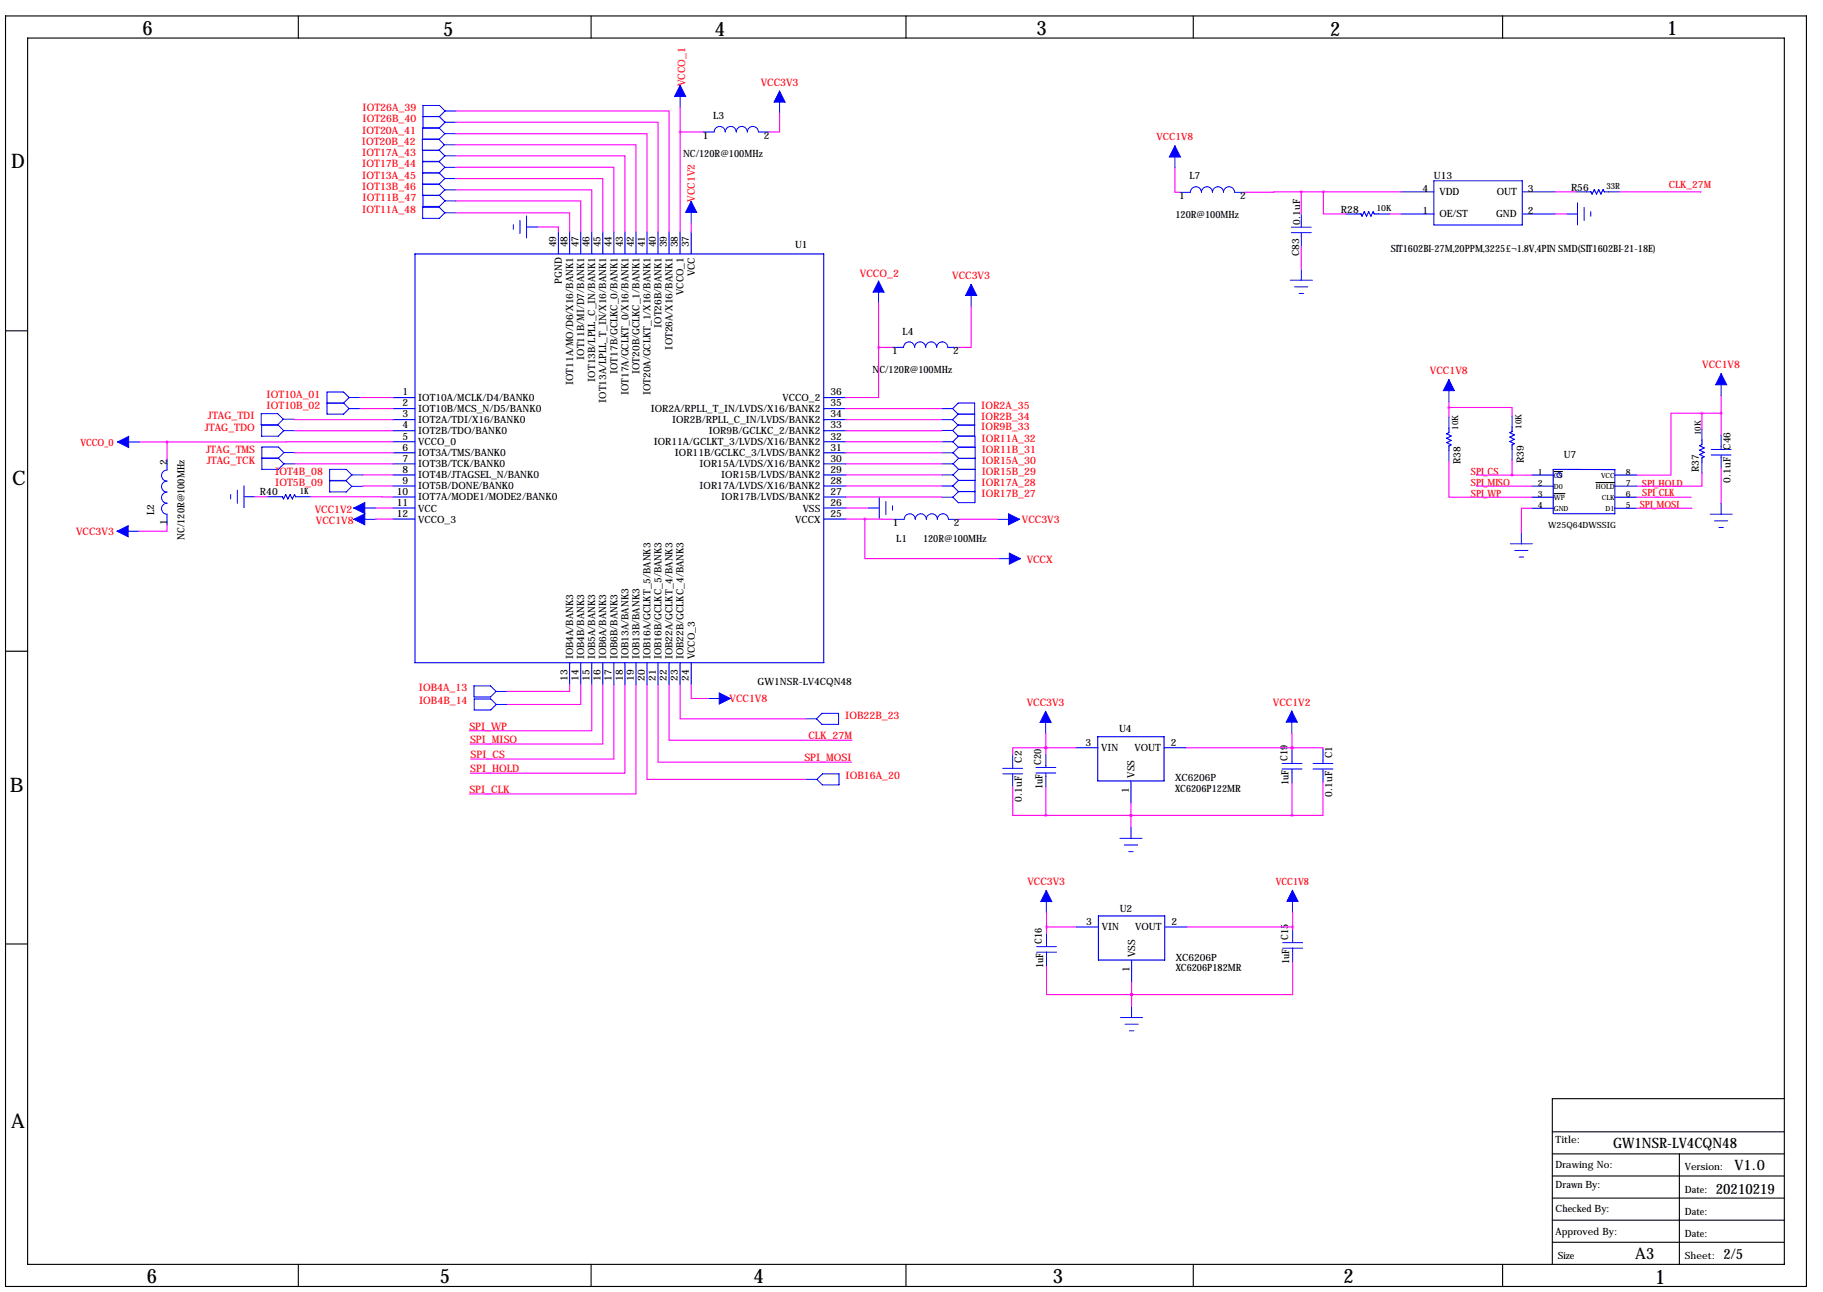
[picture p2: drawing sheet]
<svg xmlns="http://www.w3.org/2000/svg" width="419mm" height="297mm" viewBox="0 0 419 297" stroke-linecap="round" stroke-linejoin="round" font-family="sans-serif">
<g fill="none" stroke="#000" stroke-width=".25">
<path d="M1.3 3.7h414v292.1h-414zM6.3 8.7h403.9v282h-403.9zM68.6 3.7v5M135.9 3.7v5M208.3 3.7v5M274.3 3.7v5M345.4 3.7v5M1.3 76.1h5M357.2 108.4h2M357.2 113.5h2.6M366.9 110.9h4.3M1.3 149.7h5"/>
<path d="M1.3 217h5M410.2 252.6h-53.3v38.1M356.9 260.2h53.3M356.9 265.3h53.3M356.9 270.4h53.3M356.9 275.4h53.3M386.1 265.3v25.4M68.6 290.7v5.1M135.9 290.7v5.1M208.3 290.7v5.1M274.3 290.7v5.1M345.4 290.7v5.1"/>
<path d="M356.9 280.5h53.3M356.9 285.6h53.3"/>
</g>
<g fill="none" stroke="#00f" stroke-width=".25">
<path d="M95.4 58.4h94v94h-94zM128.4 53.3v5.1M131 53.3v5.1M133.5 53.3v5.1M136 53.3v5.1M138.6 53.3v5.1M141.1 53.3v5.1M143.7 53.3v5.1M146.2 53.3v5.1M148.7 53.3v5.1M151.3 53.3v5.1M153.8 53.3v5.1"/>
<path d="M156.4 53.3v5.1M158.9 53.3v5.1M311.9 49.2h1l.2 .5 .5-1 .5 1 .6-1 .5 1 .5-1 .2 .5h1M364.7 44.1h1.1l.2 .5 .5-1 .5 1 .5-1 .5 1 .6-1 .2 .5h1M90.3 91.4h5.1M90.3 93.9h5.1M90.3 96.5h5.1M90.3 99h5.1M189.4 91.4h5.1M189.4 93.9h5.1M189.4 96.5h5.1M189.4 99h5.1"/>
<path d="M333.1 98.5v1l-.5 .2 1 .5-1 .5 1 .6-1 .5 1 .5-.5 .2v1M347.6 98.2v1l-.5 .3 1 .5-1 .5 1 .5-1 .5 1 .5-.5 .3v1M63.9 114.2h1l.3 .5 .5-1 .5 1 .5-1 .5 1 .5-1 .3 .5h1M90.3 101.6h5.1M90.3 104.1h5.1M90.3 106.6h5.1M90.3 109.2h5.1M90.3 111.7h5.1M90.3 114.3h5.1M90.3 116.8h5.1M90.3 119.3h5.1M189.4 101.6h5.1"/>
<path d="M189.4 104.1h5.1M189.4 106.6h5.1M189.4 109.2h5.1M189.4 111.7h5.1M189.4 114.3h5.1M189.4 116.8h5.1M189.4 119.3h5.1M352.1 109.2h5.1M352.1 111.8h5.1M352.1 114.3h5.1M352.1 116.9h5.1M357.1 118.1v-10.2l14.1 .1v10.1h-14"/>
<path d="M371.2 109.2h5.1M371.2 111.8h5.1M371.2 114.3h5.1M371.2 116.9h5.1M391.3 101.2v1l-.5 .3 1 .5-1 .5 1 .5-1 .5 1 .5-.5 .3v1M131 152.4v5M133.5 152.4v5M136 152.4v5M138.6 152.4v5M141.1 152.4v5M143.7 152.4v5M146.2 152.4v5"/>
<path d="M148.7 152.4v5M151.3 152.4v5M153.8 152.4v5M156.4 152.4v5M158.9 152.4v5M247.3 171.9h5.1M252.4 169.4h15.2v10.1h-15.2zM260 179.5v5.1M267.6 171.9h5.1M247.4 213.1h5.1M252.5 210.6h15.3v10.1h-15.3zM267.8 213.1h5"/>
<path d="M260.1 220.7v5.1"/>
<circle cx="358.5" cy="109.2" r=".56"/>
</g>
<g fill="none" stroke="#00f" stroke-width=".23">
<path d="M156.4 19.6v5.1M97.2 34.6v2.5h3.8l1.3-1.3M97.2 39.8h3.8l1.3 1.3M97.2 26.8h3.8l1.3 1.3M100.9 32l1.3 1.3M102.2 33.3h2.5M102.2 33.3l-1.3 1.3M102.3 38.5l-1.3-1.3h-3.8v7.7h3.8l1.3 1.3M102.3 30.7l-1.3-1.2h-3.8v2.5M102.3 38.5h2.5M102.3 38.5l-1.3 1.2h-3.8M102.3 35.8h2.5"/>
<path d="M102.3 30.7l-1.3 1.3h-3.9v2.6h3.9l1.3 1.2M102.3 30.7h2.5M102.3 25.5l-1.3-1.3h-3.8v5.2h3.8l1.3-1.3M102.3 28.1h2.6M102.3 25.5h2.6M102.3 25.5l-1.3 1.3h-3.8M161.6 30.3h2.6a1.27 1.27 0 0 1 1.3-1.2 1.27 1.27 0 0 1 1.2 1.2 1.27 1.27 0 0 1 1.3-1.2 1.27 1.27 0 0 1 1.3 1.2 1.27 1.27 0 0 1 1.2-1.2 1.27 1.27 0 0 1 1.3 1.2 1.27 1.27 0 0 1 1.3-1.2 1.27 1.27 0 0 1 1.2 1.2h2.6M179.2 20.9v5.1M270.1 33.5v5.1M97.2 47.7h3.8l1.3 1.2-1.3 1.3h-3.8zM97.2 42.4h3.8l1.3 1.2M97.2 44.9v2.6h3.8l1.3-1.3"/>
<path d="M102.3 43.6h2.5M102.3 43.6l-1.3 1.3M102.3 41.1h2.5M102.3 41.1l-1.3 1.2h-3.8M102.3 48.9h2.5M102.3 46.2h2.6M118 51.7v1M119.5 50.7v3M121.1 52.2h2.5M121.1 49.6v5.1M158.9 46.3v5.1M271.1 44.2h2.6a1.27 1.27 0 0 1 1.2-1.3 1.27 1.27 0 0 1 1.3 1.3 1.27 1.27 0 0 1 1.3-1.3 1.27 1.27 0 0 1 1.2 1.3 1.27 1.27 0 0 1 1.3-1.3 1.27 1.27 0 0 1 1.3 1.3 1.27 1.27 0 0 1 1.2-1.3 1.27 1.27 0 0 1 1.3 1.3h2.6"/>
<path d="M296.9 53.5h4.5M296.9 52.2h4.5M299.2 49.2v3M299.2 53.5v3.3M309.3 49.2h2.6M316.9 49.2h2.6M322 49.2h7.6M322 44.1h7.6M329.6 41.6h20.4v10.1h-20.4zM350 49.2h7.6M350 44.1h7.6M360.1 49.2h2.6"/>
<path d="M362.2 44.1h2.5M362.7 46.6v5.1M364.2 47.7v3M365.7 48.7v1M369.8 44.1h2.6M202 64.6v5.1M205.2 79.9h2.5a1.27 1.27 0 0 1 1.3-1.3 1.27 1.27 0 0 1 1.3 1.3 1.27 1.27 0 0 1 1.2-1.3 1.27 1.27 0 0 1 1.3 1.3 1.27 1.27 0 0 1 1.3-1.3 1.27 1.27 0 0 1 1.2 1.3 1.27 1.27 0 0 1 1.3-1.3 1.27 1.27 0 0 1 1.3 1.3h2.5M223.3 65.4v5.1M296.6 64.4h5.1M297.6 65.9h3.1M298.7 67.5h1M299.2 61.9v2.5"/>
<path d="M60 95.1h3.9l1.2 1.3-1.2 1.2h-3.9zM60.1 97.8h3.9l1.2 1.2-1.2 1.3h-3.9zM65.1 96.4h2.6M65.2 99h2.6M75.2 92.7h3.8M79 92.7l1.3 1.2M80.3 91.4h2.5M80.3 91.4l-1.3 1.3M80.3 91.4l-1.3-1.3h-3.8v5.1h3.8l1.3-1.3M80.3 93.9h2.5M216.5 93.9h2.5M216.5 96.5h2.5"/>
<path d="M216.5 99h2.5M219 96.5l1.3 1.3h3.8M219 93.9l1.3-1.2h3.8v7.5h-3.8l-1.3-1.2M219 93.9l1.3 1.3M220.3 95.2h3.8M220.3 95.2l-1.3 1.3M224.1 97.7h-3.8l-1.3 1.3M333.1 87.3v5.1M333.1 95.9v2.6M347.6 95.7v2.5M391.3 98.7v2.5M395.7 85.9v5.1"/>
<path d="M27 101.6h5.1M38.4 105.5v2.6a1.27 1.27 0 0 0-1.3 1.2 1.27 1.27 0 0 0 1.3 1.3 1.27 1.27 0 0 0-1.3 1.3 1.27 1.27 0 0 0 1.3 1.2 1.27 1.27 0 0 0-1.3 1.3 1.27 1.27 0 0 0 1.3 1.3 1.27 1.27 0 0 0-1.3 1.3 1.27 1.27 0 0 0 1.3 1.2v2.6M53 113.7v1M54.6 112.7v3M56.1 114.2h2.5M56.1 111.7v5M60.2 105.4h3.8l1.3 1.2M61.4 114.2h2.5M65.3 104l-1.3-1.2h-3.8v5.1h3.8l1.3-1.3M65.3 104h2.5M65.3 104l-1.3 1.3h-3.8M65.3 106.6h2.5"/>
<path d="M69 114.2h2.5M75.8 107.9h3.8l1.3 1.3-1.3 1.3h-3.8zM75.8 110.6h3.8l1.3 1.2-1.3 1.3h-3.8zM80.9 109.2h2.5M80.9 111.8h2.5M81.3 119.4h5.1M81.3 116.8h5.1M199.6 116.8h2.5M202.1 114.3v5M203.7 115.3v3M205.2 116.3v1M205.3 119.4h2.6a1.27 1.27 0 0 1 1.2-1.3 1.27 1.27 0 0 1 1.3 1.3 1.27 1.27 0 0 1 1.3-1.3 1.27 1.27 0 0 1 1.3 1.3 1.27 1.27 0 0 1 1.2-1.3 1.27 1.27 0 0 1 1.3 1.3 1.27 1.27 0 0 1 1.3-1.3 1.27 1.27 0 0 1 1.2 1.3h2.6"/>
<path d="M216.5 101.6h2.5M216.5 111.7h2.5M216.5 114.3h2.5M216.6 106.6h2.5M216.6 109.2h2.5M216.6 104.1h2.5M219 101.6l1.3-1.3h3.8v2.5M219 101.6l1.3 1.2h3.9v7.7h-3.9l-1.3 1.2M219 111.7l1.3 1.3h3.8M219.1 104.1l1.3 1.3M219.1 106.6l1.3 1.3M219.1 109.2l1.3 1.3"/>
<path d="M220.4 107.9h3.8M220.4 105.4h3.8M220.4 102.8l-1.3 1.3M220.4 105.4l-1.3 1.2M220.4 107.9l-1.3 1.3M224.1 110.5v5.1h-3.8l-1.3-1.3M224.1 113h-3.8l-1.3 1.3M229.3 119.4h5.1M333.1 103.5v2.6M347.6 103.3v2.5M391.3 106.3v2.5M393.1 118.2h5.1"/>
<path d="M393.4 103.3h4.6M393.4 104.6h4.6M394.2 119.7h3M395.7 100v3.3M395.7 104.6v3.1M395.7 115.7v2.5M26.9 122.1h5.1M229.5 128.4h5.1M347.2 125h5.1M348.2 126.6h3.1M349.2 128.1h1.1M349.8 122.5v2.5"/>
<path d="M395.2 121.3h1M109 157.7h3.8l1.2 1.3-1.2 1.2h-3.8zM114 159h2.6M109 160.7h3.8l1.3 1.3-1.3 1.2h-3.8zM114.1 162h2.5M162.8 160.6h5.1M185.2 165.3h2.5M185.3 179.2h2.5M187.8 179.2l1.3-1.3h3.8v2.6h-3.8zM189 164h3.8v2.5h-3.8l-1.3-1.2zM230.5 176.6h4.6M230.5 177.9h4.6"/>
<path d="M232.8 173.3v3.3M232.8 177.9v3.1M238.2 177.7h4.5M238.2 176.4h4.5M240.4 163.5v5.1M240.4 173.4v3M240.4 177.7v3.3M294.7 176.8h4.6M294.7 175.5h4.6M297 163.5v5.1M297 172.5v3M297 176.8v3.3"/>
<path d="M301.9 176.8h4.5M301.9 175.5h4.5M304.1 172.2v3.3M304.1 176.8v3M257.5 192.7h5M258.5 194.3h3M259.5 195.8h1M260 190.2v2.5M238.3 218.9h4.6M238.3 217.6h4.6M240.5 204.7v5.1M240.6 214.6v3"/>
<path d="M240.6 218.9v3.3M294.9 218h4.6M294.9 216.7h4.6M297.1 204.7v5.1M297.2 213.7v3M297.2 218v3.3M257.6 233.9h5.1M258.6 235.5h3.1M259.6 237h1.1M260.1 231.4v2.5"/>
</g>
<g fill="#00f" stroke="#00f" stroke-width=".23">
<path d="M270.1 33.5l1.3 2.6h-2.6z"/>
<path d="M395.7 85.9l1.3 2.6h-2.6z"/>
<path d="M333.1 87.3l1.3 2.5h-2.6z"/>
<path d="M81.3 116.8l2.6-1.3v2.6z"/>
<path d="M81.3 119.4l2.6-1.3v2.6z"/>
<path d="M165.4 159.3l2.5 1.3-2.5 1.3z"/>
<path d="M27 101.6l2.6-1.3v2.6z"/>
<path d="M202 64.6l1.3 2.6h-2.6z"/>
<path d="M158.9 46.3l1.3 2.5h-2.6z"/>
<path d="M156.4 19.6l1.2 2.6h-2.5z"/>
<path d="M231.9 118.1l2.5 1.3-2.5 1.3z"/>
<path d="M232.1 127.2l2.5 1.2-2.5 1.3z"/>
<path d="M297 163.5l1.2 2.5h-2.5z"/>
<path d="M240.4 163.5l1.3 2.6h-2.6z"/>
<path d="M297.1 204.7l1.3 2.5h-2.5z"/>
<path d="M240.5 204.7l1.3 2.6h-2.5z"/>
<path d="M179.2 20.9l1.3 2.6h-2.5z"/>
<path d="M223.3 65.4l1.2 2.5h-2.5z"/>
<path d="M26.9 122.1l2.6-1.2v2.5z"/>
</g>
<g fill="none" stroke="#f0f" stroke-width=".25">
<path d="M104.7 33.3h41.5v20M104.8 38.5h36.3v14.8M104.8 35.8h38.9v17.5M104.8 30.7h43.9v22.6M104.9 28.1h46.4v25.2M104.9 25.5h48.9v27.8M156.4 30.3h5.2M156.4 24.7v28.6M179.2 26v4.3h-2.3M270.1 38.6v5.6h1M104.8 43.6h31.2v9.7M104.8 41.1h33.8v12.2"/>
<path d="M104.8 48.9h26.2v4.4M104.9 46.2h28.6v7.1M123.6 52.2h4.8v1.1M158.9 51.4v1.9M299.2 44.1l-12.8 .1M299.2 44.1v5.1M299.2 56.8v5.1M299.2 44.1h22.8M304.2 44.1v5.1h5.1M319.5 49.2h2.5M357.6 49.2h2.5M357.6 44.1h4.6"/>
<path d="M372.4 44.1l18.6 .1M202 79.9v11.5h-7.5M202 79.9h3.2M202 69.7v10.2M223.3 70.5v9.4h-2.9M67.7 96.4l22.6 .1M67.8 99h22.5M82.8 91.4h7.5M82.8 93.9h7.5M194.5 93.9h22M194.5 96.5h22M216.5 99h-22"/>
<path d="M333.1 93.7h14.5v2M333.1 92.4v3.5M391.3 95h-7.2v14.2h-7.8M391.3 95v3.7M391.3 95h4.4M395.7 91v9M32.1 101.6h6.3M38.4 101.6v3.9M58.6 114.2h2.8M67.8 104l22.5 .1M67.8 106.6h22.5M71.5 114.2l18.8 .1"/>
<path d="M83.4 109.2h6.9M86.4 116.8h3.9M90.3 119.3l-3.9 .1M90.3 101.6h-51.9M90.3 111.7l-6.9 .1M194.5 114.3h22M194.5 116.8h5.1M194.5 106.6h22.1M194.5 109.2h22.1M194.5 119.3h4.3M194.5 101.6h22M194.5 104.1h22.1"/>
<path d="M194.5 111.7h22M198.8 119.3v9.1h30.7M198.8 119.3l6.5 .1M220.6 119.4h8.7M333.1 106.1v8.2h19M339.4 109.1l8.2 .1M339.5 111.6v.2h12.6M347.6 109.2h4.5M347.6 105.8v3.4M352.1 116.9h-2.3v5.6M376.3 114.3h12.5M376.3 116.9h12.7"/>
<path d="M391.3 108.8v3h-15M395.7 107.7v8M38.4 120.8v1.3h-6.4M131 157.4v1.6h-14.4M133.5 157.4v4.6h-16.9M136 157.4v10.6h-28.1M138.6 157.4v13.7h-30.5M141.1 157.4v17.1h-32.9M143.7 157.4v20.4h-35.6M146.2 157.4v25.1h-38.3M148.7 157.4v21.8h36.6M151.3 157.4v17.8h44.5"/>
<path d="M153.8 157.4v12.8h42.1M156.4 157.4v7.9h28.8M158.9 157.4v3.2h3.9M240.4 168.6v3.3M240.4 171.9h-7.6v1.4M240.4 171.9h.1M240.4 171.9h6.9M240.4 171.9v1.5M272.7 171.9h24.3M297 168.6v3.3M297 171.9h.1M297 171.9h7.1v.3"/>
<path d="M297 171.9v.6M304.1 179.8v7.7h-7.1M232.8 181v6.5h7.6M240.4 187.5h56.6M240.4 181v6.5M260 187.5h.1M260 184.6v5.6M297 180.1v7.4M240.5 209.8l.1 3.3M240.6 213.1h6.8M240.6 213.1v1.5M272.8 213.1h24.4"/>
<path d="M297.1 209.8l.1 3.3M297.2 213.1v.6M240.6 222.2v6.5h19.5M260.1 228.7h.1M260.1 225.8v5.6M297.2 221.3v7.4h-37.1"/>
</g>
<path d="M299.1 44.1a.05 .05 0 0 0 .1 0 .05 .05 0 0 0-.1 0zM304.2 44.1a.05 .05 0 0 0 .1 0 .05 .05 0 0 0-.1 0zM391.2 95a.05 .05 0 0 0 .1 0 .05 .05 0 0 0-.1 0zM198.8 119.3a.05 .05 0 0 0 .1 0 .05 .05 0 0 0-.1 0zM297 171.9a.05 .05 0 0 0 .1 0 .05 .05 0 0 0-.1 0zM240.4 171.9a.05 .05 0 0 0 .1 0 .05 .05 0 0 0-.1 0zM260.1 228.7a.05 .05 0 0 0 .1 0 .05 .05 0 0 0-.1 0zM260.1 228.7a.05 .05 0 0 0 .1 0 .05 .05 0 0 0-.1 0zM156.3 30.3a.05 .05 0 0 0 .1 0 .05 .05 0 0 0-.1 0zM297 171.9a.05 .05 0 0 0 .1 0 .05 .05 0 0 0-.1 0zM297 187.5a.05 .05 0 0 0 .1 0 .05 .05 0 0 0-.1 0zM240.4 171.9a.05 .05 0 0 0 .1 0 .05 .05 0 0 0-.1 0zM240.4 187.5a.05 .05 0 0 0 .1 0 .05 .05 0 0 0-.1 0z" fill="#f0f" stroke="#f0f" stroke-width=".63"/>
<g font-size="4.6">
<text x="32.8" y="8">6</text>
<text x="101.9" y="8.2">5</text>
<text x="164.3" y="8.2">4</text>
<text x="238.3" y="8">3</text>
<text x="305.8" y="8.2">2</text>
<text x="383.3" y="8">1</text>
<text x="2.5" y="38.7">D</text>
<text x="2.8" y="111.6">C</text>
<text x="2.3" y="182">B</text>
<text x="2.5" y="259.4">A</text>
<text x="33.8" y="295">6</text>
<text x="101.1" y="295">5</text>
<text x="173.2" y="295">4</text>
<text x="242.1" y="295">3</text>
<text x="308.9" y="295">2</text>
<text x="380.5" y="295.3">1</text>
</g>
<text font-size="3.6" x="375.9" y="289.4">A3</text>
<g font-size="3.3">
<text x="370.8" y="264">GW1NSR-LV4CQN48</text>
<text x="398.8" y="269.1">V1.0</text>
<text x="394.5" y="274.4">20210219</text>
<text x="396.2" y="289.4">2/5</text>
</g>
<g font-size="2.4" fill="#f00">
<text x="157.5" y="19.8" transform="rotate(-90 157.5 19.8)">VCCO_1</text>
<text x="174.9" y="19.7">VCC3V3</text>
<text x="83.3" y="28.1">IOT26B_40</text>
<text x="83.3" y="25.5">IOT26A_39</text>
<text x="83.2" y="33.3">IOT20B_42</text>
<text x="83.3" y="35.8">IOT17A_43</text>
<text x="83.3" y="30.7">IOT20A_41</text>
<text x="83.3" y="41.1">IOT13A_45</text>
<text x="83.3" y="38.5">IOT17B_44</text>
<text x="83.3" y="43.6">IOT13B_46</text>
<text x="83.3" y="46.2">IOT11B_47</text>
<text x="159.8" y="46.4" transform="rotate(-90 159.8 46.4)">VCC1V2</text>
<text x="83.3" y="48.9">IOT11A_48</text>
<text x="197.7" y="63.8">VCCO_2</text>
<text x="218.9" y="64.1">VCC3V3</text>
<text x="328.8" y="86">VCC1V8</text>
<text x="391.3" y="84.6">VCC1V8</text>
<text x="61.3" y="91.4">IOT10A_01</text>
<text x="61.3" y="93.9">IOT10B_02</text>
<text x="225.6" y="93.9">IOR2A_35</text>
<text x="47.1" y="99">JTAG_TDO</text>
<text x="47.8" y="96.4">JTAG_TDI</text>
<text x="225.6" y="96.5">IOR2B_34</text>
<text x="225.6" y="99">IOR9B_33</text>
<text x="225.7" y="101.6">IOR11A_32</text>
<text x="47.4" y="104">JTAG_TMS</text>
<text x="47.5" y="106.6">JTAG_TCK</text>
<text x="225.7" y="104.1">IOR11B_31</text>
<text x="225.7" y="106.6">IOR15A_30</text>
<text x="63.3" y="109.2">IOT4B_08</text>
<text x="63.3" y="111.8">IOT5B_09</text>
<text x="225.7" y="111.7">IOR17A_28</text>
<text x="225.7" y="109.2">IOR15B_29</text>
<text x="72.4" y="118">VCC1V2</text>
<text x="225.7" y="114.3">IOR17B_27</text>
<text x="17.5" y="123">VCC3V3</text>
<text x="72.6" y="120.5">VCC1V8</text>
<text x="234.9" y="120.3">VCC3V3</text>
<text x="236" y="129.4">VCCX</text>
<text x="96.3" y="159">IOB4A_13</text>
<text x="96.4" y="162">IOB4B_14</text>
<text x="167.7" y="161.5">VCC1V8</text>
<text x="107.9" y="167.8">SPI_WP</text>
<text x="194.3" y="165.3">IOB22B_23</text>
<text x="236" y="162.3">VCC3V3</text>
<text x="292.6" y="162.2">VCC1V2</text>
<text x="108.1" y="170.8">SPI_MISO</text>
<text x="185.8" y="169.9">CLK_27M</text>
<text x="108.1" y="177.5">SPI_HOLD</text>
<text x="108.2" y="174.3">SPI_CS</text>
<text x="184.9" y="175">SPI_MOSI</text>
<text x="194.4" y="179.2">IOB16A_20</text>
<text x="107.9" y="182.3">SPI_CLK</text>
<text x="236.2" y="203.5">VCC3V3</text>
</g>
<g font-size="2.3">
<text x="164" y="27.4">L3</text>
<text x="161.6" y="32">1</text>
<text x="175.6" y="32">2</text>
<text x="157" y="36.2">NC/120R@100MHz</text>
<text x="273.4" y="41.2">L7</text>
<text x="329.6" y="41.1">U13</text>
<text x="271.1" y="45.8">1</text>
<text x="285.1" y="45.8">2</text>
<text x="327.1" y="44.1">4</text>
<text x="330.9" y="44.9">VDD</text>
<text x="344.1" y="44.9">OUT</text>
<text x="351.2" y="44.1">3</text>
<text x="361.2" y="43.9">R56</text>
<text x="270.2" y="50.1">120R@100MHz</text>
<text x="298.9" y="51.7" transform="rotate(-90 298.9 51.7)">0.1uF</text>
<text x="308.3" y="48.9">R28</text>
<text x="327.1" y="49.2">1</text>
<text x="330.9" y="50">OE/ST</text>
<text x="343.9" y="50">GND</text>
<text x="351.2" y="49.2">2</text>
<text x="127.9" y="56.9" transform="rotate(-90 127.9 56.9)">49</text>
<text x="130.5" y="56.9" transform="rotate(-90 130.5 56.9)">48</text>
<text x="133" y="56.9" transform="rotate(-90 133 56.9)">47</text>
<text x="135.5" y="56.9" transform="rotate(-90 135.5 56.9)">46</text>
<text x="138.1" y="56.9" transform="rotate(-90 138.1 56.9)">45</text>
<text x="140.6" y="56.9" transform="rotate(-90 140.6 56.9)">44</text>
<text x="143.2" y="56.9" transform="rotate(-90 143.2 56.9)">43</text>
<text x="145.7" y="56.9" transform="rotate(-90 145.7 56.9)">42</text>
<text x="148.2" y="56.9" transform="rotate(-90 148.2 56.9)">41</text>
<text x="150.8" y="56.9" transform="rotate(-90 150.8 56.9)">40</text>
<text x="153.3" y="56.9" transform="rotate(-90 153.3 56.9)">39</text>
<text x="155.9" y="56.9" transform="rotate(-90 155.9 56.9)">38</text>
<text x="158.4" y="56.9" transform="rotate(-90 158.4 56.9)">37</text>
<text x="182.8" y="57.1">U1</text>
<text x="298.7" y="58.8" transform="rotate(-90 298.7 58.8)">C83</text>
<text x="319.7" y="57.9">SIT1602BI-27M,20PPM,3225£¬1.8V,4PIN SMD(SIT1602BI-21-18E)</text>
<text x="129.2" y="65.2" transform="rotate(-90 129.2 65.2)">PGND</text>
<text x="159.7" y="63.5" transform="rotate(-90 159.7 63.5)">VCC</text>
<text x="157.2" y="67.8" transform="rotate(-90 157.2 67.8)">VCCO_1</text>
<text x="152.1" y="75.3" transform="rotate(-90 152.1 75.3)">IOT26B/BANK1</text>
<text x="207.5" y="76.9">L4</text>
<text x="134.3" y="82.7" transform="rotate(-90 134.3 82.7)">IOT11B/MI/D7/BANK1</text>
<text x="154.6" y="80.4" transform="rotate(-90 154.6 80.4)">IOT26A/X16/BANK1</text>
<text x="205.1" y="81.5">1</text>
<text x="219.2" y="81.5">2</text>
<text x="131.8" y="88.5" transform="rotate(-90 131.8 88.5)">IOT11A/MO/D6/X16/BANK1</text>
<text x="136.8" y="87.7" transform="rotate(-90 136.8 87.7)">IOT13B/LPLL_C_IN/BANK1</text>
<text x="141.9" y="86" transform="rotate(-90 141.9 86)">IOT17B/GCLKC_0/BANK1</text>
<text x="147" y="86" transform="rotate(-90 147 86)">IOT20B/GCLKC_1/BANK1</text>
<text x="200.6" y="85.7">NC/120R@100MHz</text>
<text x="92.6" y="90.9">1</text>
<text x="92.6" y="93.4">2</text>
<text x="92.6" y="96">3</text>
<text x="96.2" y="92.2">IOT10A/MCLK/D4/BANK0</text>
<text x="96.2" y="94.7">IOT10B/MCS_N/D5/BANK0</text>
<text x="139.4" y="92.6" transform="rotate(-90 139.4 92.6)">IOT13A/LPLL_T_IN/X16/BANK1</text>
<text x="144.5" y="90.9" transform="rotate(-90 144.5 90.9)">IOT17A/GCLKT_0/X16/BANK1</text>
<text x="149.5" y="90.9" transform="rotate(-90 149.5 90.9)">IOT20A/GCLKT_1/X16/BANK1</text>
<text x="149.6" y="94.7">IOR2A/RPLL_T_IN/LVDS/X16/BANK2</text>
<text x="179.9" y="92.2">VCCO_2</text>
<text x="190.9" y="90.9">36</text>
<text x="190.9" y="93.4">35</text>
<text x="190.9" y="96">34</text>
<text x="92.6" y="98.5">4</text>
<text x="92.6" y="101.1">5</text>
<text x="96.2" y="97.3">IOT2A/TDI/X16/BANK0</text>
<text x="96.2" y="99.8">IOT2B/TDO/BANK0</text>
<text x="154.5" y="97.3">IOR2B/RPLL_C_IN/LVDS/BANK2</text>
<text x="162.9" y="99.8">IOR9B/GCLKC_2/BANK2</text>
<text x="190.9" y="98.5">33</text>
<text x="190.9" y="101.1">32</text>
<text x="38.4" y="106.8" transform="rotate(-90 38.4 106.8)">2</text>
<text x="92.6" y="103.6">6</text>
<text x="92.6" y="106.1">7</text>
<text x="96.2" y="102.4">VCCO_0</text>
<text x="96.2" y="104.9">IOT3A/TMS/BANK0</text>
<text x="96.2" y="107.4">IOT3B/TCK/BANK0</text>
<text x="150.3" y="102.4">IOR11A/GCLKT_3/LVDS/X16/BANK2</text>
<text x="155.2" y="104.9">IOR11B/GCLKC_3/LVDS/BANK2</text>
<text x="160.8" y="107.4">IOR15A/LVDS/X16/BANK2</text>
<text x="190.9" y="103.6">31</text>
<text x="190.9" y="106.1">30</text>
<text x="335.8" y="106.7" transform="rotate(-90 335.8 106.7)">R38</text>
<text x="350.3" y="106.5" transform="rotate(-90 350.3 106.5)">R39</text>
<text x="359.5" y="105.3">U7</text>
<text x="397.8" y="103.4" transform="rotate(-90 397.8 103.4)">C46</text>
<text x="59.8" y="113.8">R40</text>
<text x="91.2" y="113.8">10</text>
<text x="92.6" y="108.7">8</text>
<text x="92.6" y="111.2">9</text>
<text x="96.2" y="110">IOT4B/JTAGSEL_N/BANK0</text>
<text x="96.2" y="112.5">IOT5B/DONE/BANK0</text>
<text x="160.8" y="112.5">IOR17A/LVDS/X16/BANK2</text>
<text x="165.8" y="110">IOR15B/LVDS/BANK2</text>
<text x="190.9" y="108.7">29</text>
<text x="190.9" y="111.2">28</text>
<text x="190.9" y="113.8">27</text>
<text x="390.6" y="108.5" transform="rotate(-90 390.6 108.5)">R37</text>
<text x="397.8" y="111" transform="rotate(-90 397.8 111)">0.1uF</text>
<text x="35.4" y="118.4" transform="rotate(-90 35.4 118.4)">L2</text>
<text x="91.2" y="116.3">11</text>
<text x="91.2" y="118.8">12</text>
<text x="96.2" y="115.1">IOT7A/MODE1/MODE2/BANK0</text>
<text x="96.2" y="117.6">VCC</text>
<text x="165.8" y="115.1">IOR17B/LVDS/BANK2</text>
<text x="184.5" y="117.6">VSS</text>
<text x="190.9" y="116.3">26</text>
<text x="190.9" y="118.8">25</text>
<text x="38.4" y="120.8" transform="rotate(-90 38.4 120.8)">1</text>
<text x="42.4" y="124.1" transform="rotate(-90 42.4 124.1)">NC/120R@100MHz</text>
<text x="96.2" y="120.1">VCCO_3</text>
<text x="182.8" y="120.1">VCCX</text>
<text x="205.3" y="121">1</text>
<text x="206" y="124.7">L1</text>
<text x="212.2" y="124.6">120R@100MHz</text>
<text x="219.3" y="121">2</text>
<text x="131.8" y="151.6" transform="rotate(-90 131.8 151.6)">IOB4A/BANK3</text>
<text x="134.3" y="151.6" transform="rotate(-90 134.3 151.6)">IOB4B/BANK3</text>
<text x="136.8" y="151.6" transform="rotate(-90 136.8 151.6)">IOB5A/BANK3</text>
<text x="139.4" y="151.6" transform="rotate(-90 139.4 151.6)">IOB6A/BANK3</text>
<text x="141.9" y="151.6" transform="rotate(-90 141.9 151.6)">IOB6B/BANK3</text>
<text x="144.5" y="151.6" transform="rotate(-90 144.5 151.6)">IOB13A/BANK3</text>
<text x="147" y="151.6" transform="rotate(-90 147 151.6)">IOB13B/BANK3</text>
<text x="149.5" y="151.6" transform="rotate(-90 149.5 151.6)">IOB16A/GCLKT_5/BANK3</text>
<text x="152.1" y="151.6" transform="rotate(-90 152.1 151.6)">IOB16B/GCLKC_5/BANK3</text>
<text x="154.6" y="151.6" transform="rotate(-90 154.6 151.6)">IOB22A/GCLKT_4/BANK3</text>
<text x="157.2" y="151.6" transform="rotate(-90 157.2 151.6)">IOB22B/GCLKC_4/BANK3</text>
<text x="159.7" y="151.6" transform="rotate(-90 159.7 151.6)">VCCO_3</text>
<text x="130.5" y="156.5" transform="rotate(-90 130.5 156.5)">13</text>
<text x="133" y="156.5" transform="rotate(-90 133 156.5)">14</text>
<text x="135.5" y="156.5" transform="rotate(-90 135.5 156.5)">15</text>
<text x="138.1" y="156.5" transform="rotate(-90 138.1 156.5)">16</text>
<text x="140.6" y="156.5" transform="rotate(-90 140.6 156.5)">17</text>
<text x="143.2" y="156.5" transform="rotate(-90 143.2 156.5)">18</text>
<text x="145.7" y="156.5" transform="rotate(-90 145.7 156.5)">19</text>
<text x="148.2" y="156.5" transform="rotate(-90 148.2 156.5)">20</text>
<text x="150.8" y="156.5" transform="rotate(-90 150.8 156.5)">21</text>
<text x="153.3" y="156.5" transform="rotate(-90 153.3 156.5)">22</text>
<text x="155.9" y="156.5" transform="rotate(-90 155.9 156.5)">23</text>
<text x="158.4" y="156.5" transform="rotate(-90 158.4 156.5)">24</text>
<text x="174.1" y="157.5">GW1NSR-LV4CQN48</text>
<text x="249.5" y="171.4">3</text>
<text x="253.1" y="172.7">VIN</text>
<text x="257.3" y="168.4">U4</text>
<text x="260.8" y="172.7">VOUT</text>
<text x="269.1" y="171.4">2</text>
<text x="234.9" y="175.3" transform="rotate(-90 234.9 175.3)">C2</text>
<text x="239.4" y="175.8" transform="rotate(-90 239.4 175.8)">C20</text>
<text x="260.8" y="178.8" transform="rotate(-90 260.8 178.8)">VSS</text>
<text x="270.2" y="179.6">XC6206P</text>
<text x="296" y="174.9" transform="rotate(-90 296 174.9)">C19</text>
<text x="306.3" y="174.2" transform="rotate(-90 306.3 174.2)">C1</text>
<text x="234.9" y="184.4" transform="rotate(-90 234.9 184.4)">0.1uF</text>
<text x="239.6" y="181.4" transform="rotate(-90 239.6 181.4)">1uF</text>
<text x="259.5" y="182.4" transform="rotate(-90 259.5 182.4)">1</text>
<text x="270.2" y="182.1">XC6206P122MR</text>
<text x="296.2" y="180.5" transform="rotate(-90 296.2 180.5)">1uF</text>
<text x="306.3" y="183.2" transform="rotate(-90 306.3 183.2)">0.1uF</text>
<text x="257.4" y="209.6">U2</text>
<text x="249.7" y="212.6">3</text>
<text x="253.3" y="213.9">VIN</text>
<text x="260.9" y="213.9">VOUT</text>
<text x="269.3" y="212.6">2</text>
<text x="239.5" y="217" transform="rotate(-90 239.5 217)">C16</text>
<text x="261" y="220" transform="rotate(-90 261 220)">VSS</text>
<text x="270.3" y="220.8">XC6206P</text>
<text x="296.1" y="216.1" transform="rotate(-90 296.1 216.1)">C15</text>
<text x="296.4" y="221.7" transform="rotate(-90 296.4 221.7)">1uF</text>
<text x="239.8" y="222.6" transform="rotate(-90 239.8 222.6)">1uF</text>
<text x="259.6" y="223.6" transform="rotate(-90 259.6 223.6)">1</text>
<text x="270.3" y="223.3">XC6206P182MR</text>
<text x="357.6" y="262.7">Title:</text>
<text x="357.6" y="268.6">Drawing No:</text>
<text x="387.3" y="269.1">Version:</text>
<text x="357.6" y="273.2">Drawn By:</text>
<text x="387.3" y="274.2">Date:</text>
<text x="357.6" y="278.8">Checked By:</text>
<text x="387.3" y="279.3">Date:</text>
<text x="357.6" y="283.8">Approved By:</text>
<text x="387.3" y="284.3">Date:</text>
<text x="358.1" y="289.4">Size</text>
<text x="387.3" y="289.4">Sheet:</text>
</g>
<g font-size="2.3" fill="#f00">
<text x="265.9" y="32.3">VCC1V8</text>
<text x="383.6" y="43.2">CLK_27M</text>
<text x="18.5" y="102.5">VCCO_0</text>
<text x="338.2" y="109.2">SPI_CS</text>
<text x="338.2" y="111.8">SPI_MISO</text>
<text x="377.5" y="111.9">SPI_HOLD</text>
<text x="338.2" y="114.3">SPI_WP</text>
<text x="377" y="116.9">SPI_MOSI</text>
<text x="377.5" y="114.1">SPI_CLK</text>
<text x="293.3" y="203.4">VCC1V8</text>
</g>
<g font-size="2">
<text x="369.3" y="43.4">33R</text>
<text x="316.4" y="48.5">10K</text>
<text x="335.3" y="98.8" transform="rotate(-90 335.3 98.8)">10K</text>
<text x="349.8" y="98.6" transform="rotate(-90 349.8 98.6)">10K</text>
<text x="391" y="100" transform="rotate(-90 391 100)">10K</text>
<text x="68.9" y="113.5">1K</text>
<text x="353.6" y="109.2">1</text>
<text x="353.6" y="111.8">2</text>
<text x="373.7" y="111.8">7</text>
<text x="373.7" y="109.2">8</text>
<text x="353.6" y="114.3">3</text>
<text x="353.6" y="116.9">4</text>
<text x="373.7" y="116.9">5</text>
<text x="373.7" y="114.3">6</text>
<text x="355.9" y="121.4">W25Q64DWSSIG</text>
</g>
<g font-size="1.6">
<text x="357.2" y="109.8">CS</text>
<text x="357.2" y="112.3">D0</text>
<text x="366.9" y="112.3">HOLD</text>
<text x="368.1" y="109.8">VCC</text>
<text x="357.2" y="114.9">WP</text>
<text x="357.2" y="117.4">GND</text>
<text x="368.3" y="114.9">CLK</text>
<text x="369.1" y="117.4">D1</text>
</g>
</svg>
